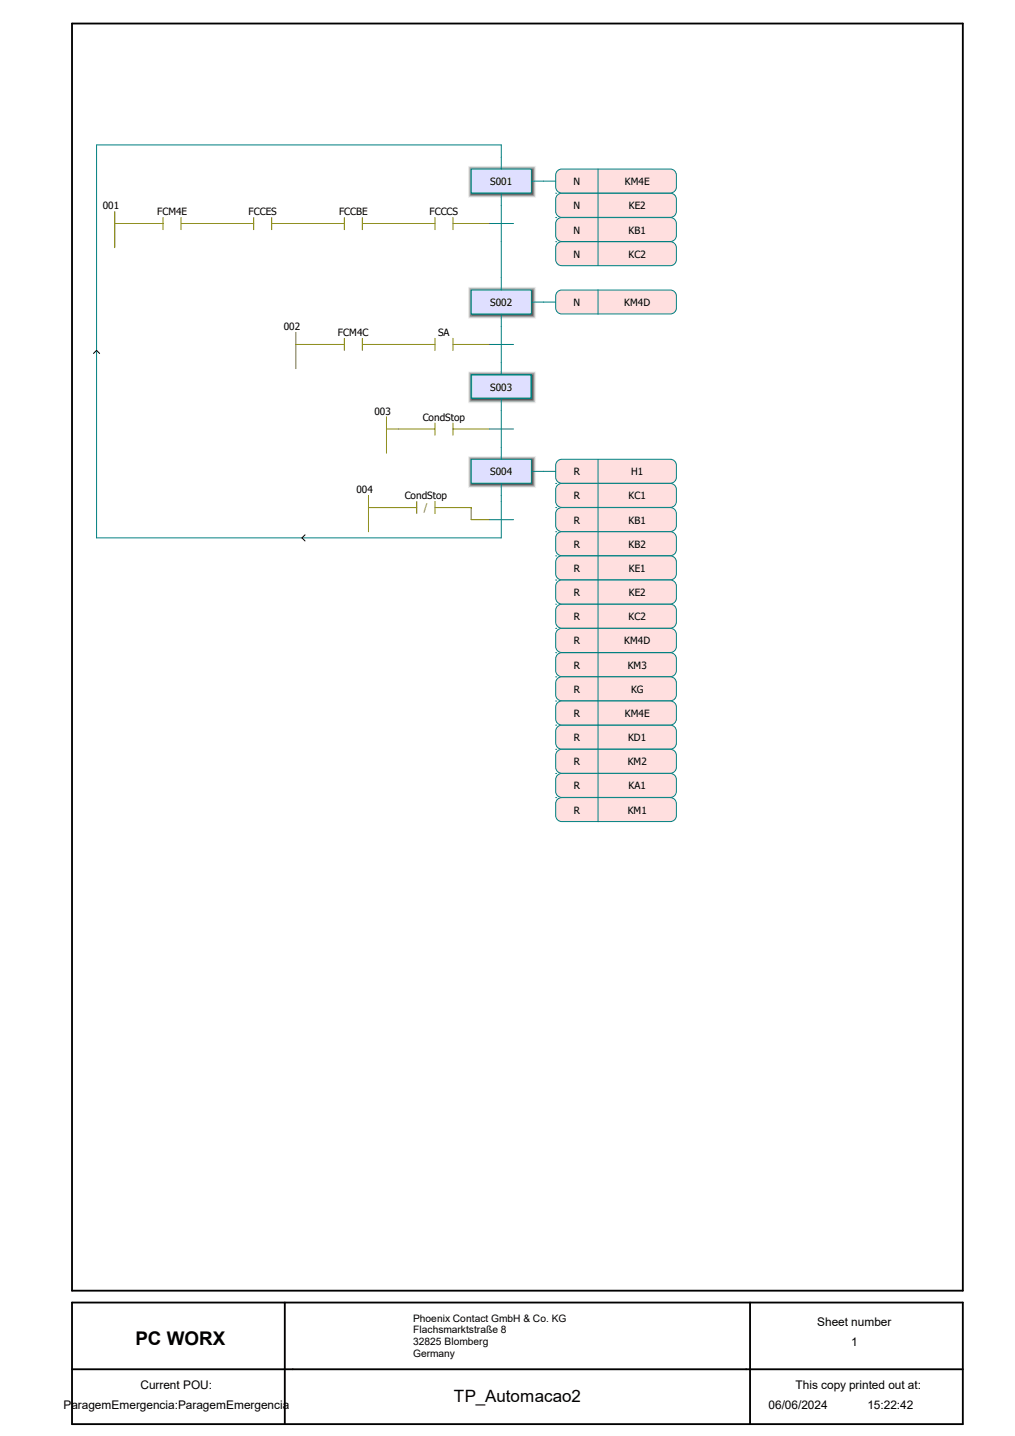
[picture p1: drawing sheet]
<svg xmlns="http://www.w3.org/2000/svg" width="210mm" height="297mm" viewBox="0 0 210 297" stroke-linecap="round" stroke-linejoin="round" font-family="sans-serif">
<path d="M14.9 4.9h184.3v262.1h-184.3zM14.9 269.4h184.3v25.2h-184.3zM58.9 269.4v25.2M155.2 269.4v25.2M14.9 283.2h184.3" fill="none" stroke="#000" stroke-width=".38"/>
<path d="M97 77h13.8v6.3h-13.8z" fill="#f0f0f0"/>
<path d="M96.9 76.9h13.9v6.4h-13.9z" fill="none" stroke="#f0f0f0" stroke-width=".21"/>
<path d="M97.2 77.1h13.4v6h-13.4z" fill="#c8c8c8"/>
<path d="M97.1 77.1h13.5v6h-13.5z" fill="none" stroke="#c8c8c8" stroke-width=".21"/>
<path d="M97.3 77.3h13.1v5.6h-13.1z" fill="#a0a0a0"/>
<path d="M97.3 77.3h13.1v5.6h-13.1z" fill="none" stroke="#a0a0a0" stroke-width=".21"/>
<path d="M97.5 77.5h12.8v5.3h-12.8z" fill="#787878"/>
<path d="M97.5 77.5h12.8v5.3h-12.8z" fill="none" stroke="#787878" stroke-width=".21"/>
<path d="M97.7 77.7h12.4v4.9h-12.4z" fill="#505050"/>
<path d="M97.7 77.6h12.4v5h-12.4z" fill="none" stroke="#505050" stroke-width=".21"/>
<path d="M97.5 77.5h12.4v4.9h-12.4z" fill="#dfdfff"/>
<path d="M97.5 77.5h12.4v4.9h-12.4z" fill="none" stroke="#008080" stroke-width=".21"/>
<path d="M97.6 77.6h12.3v4.7h-12.3z" fill="#dfdfff"/>
<path d="M20 32.5v-2.5h83.7v2.5M97.6 77.6h12.3v4.7h-12.3zM103.7 75v2.5M103.7 82.5v2.5M101.2 107.5h5.1M103.7 103.7v7.6" fill="none" stroke="#008080" stroke-width=".21"/>
<path d="M97 94.5h13.8v6.3h-13.8z" fill="#f0f0f0"/>
<path d="M96.9 94.4h13.9v6.4h-13.9z" fill="none" stroke="#f0f0f0" stroke-width=".21"/>
<path d="M97.2 94.7h13.4v5.9h-13.4z" fill="#c8c8c8"/>
<path d="M97.1 94.6h13.5v6h-13.5z" fill="none" stroke="#c8c8c8" stroke-width=".21"/>
<path d="M97.3 94.8h13.1v5.7h-13.1z" fill="#a0a0a0"/>
<path d="M97.3 94.8h13.1v5.7h-13.1z" fill="none" stroke="#a0a0a0" stroke-width=".21"/>
<path d="M97.5 95h12.8v5.3h-12.8z" fill="#787878"/>
<path d="M97.5 95h12.8v5.3h-12.8z" fill="none" stroke="#787878" stroke-width=".21"/>
<path d="M97.7 95.2h12.4v4.9h-12.4z" fill="#505050"/>
<path d="M97.7 95.2h12.4v4.9h-12.4z" fill="none" stroke="#505050" stroke-width=".21"/>
<path d="M97.5 95h12.4v4.9h-12.4z" fill="#dfdfff"/>
<path d="M97.5 95h12.4v4.9h-12.4zM101.2 88.7h5.1M103.7 85v10M103.7 100v2.5M110 97.5h2.5" fill="none" stroke="#008080" stroke-width=".21"/>
<path d="M80 88.7h10M80 86.2v7.5M90 87.5v2.5M93.7 88.7h7.5M93.7 87.5v2.5M76.2 105h10M76.2 102.5v7.5M86.2 103.7v2.5M90 103.7v2.5M90 105h7.5" fill="none" stroke="#808000" stroke-width=".21"/>
<path d="M115.5 165.2l.7-.2h22.5a1.25 1.25 0 0 1 1.3 1.2v2.5a1.25 1.25 0 0 1-1.3 1.2h-22.5a1.25 1.25 0 0 1-1.2-1.2v-2.5v-.4z" fill-rule="evenodd" fill="#ffdfdf" stroke="#008080" stroke-width=".21"/>
<path d="M115 165h.1M123.7 165v5" fill="none" stroke="#008080" stroke-width=".21"/>
<path d="M115.5 160.2l.7-.2h22.5a1.25 1.25 0 0 1 1.3 1.2v2.5a1.25 1.25 0 0 1-1.3 1.2h-22.5a1.25 1.25 0 0 1-1.2-1.2v-2.5v-.4z" fill-rule="evenodd" fill="#ffdfdf" stroke="#008080" stroke-width=".21"/>
<path d="M115 160h.1M123.7 160v5" fill="none" stroke="#008080" stroke-width=".21"/>
<path d="M115.5 150.2l.7-.2h22.5a1.25 1.25 0 0 1 1.3 1.2v2.5a1.25 1.25 0 0 1-1.3 1.2h-22.5a1.25 1.25 0 0 1-1.2-1.2v-2.5v-.4z" fill-rule="evenodd" fill="#ffdfdf" stroke="#008080" stroke-width=".21"/>
<path d="M115 150h.1M123.7 150v5" fill="none" stroke="#008080" stroke-width=".21"/>
<path d="M115.5 155.2l.7-.2h22.5a1.25 1.25 0 0 1 1.3 1.2v2.5a1.25 1.25 0 0 1-1.3 1.2h-22.5a1.25 1.25 0 0 1-1.2-1.2v-2.5v-.4z" fill-rule="evenodd" fill="#ffdfdf" stroke="#008080" stroke-width=".21"/>
<path d="M115 155h.1M123.7 155v5" fill="none" stroke="#008080" stroke-width=".21"/>
<path d="M115.5 135.2l.7-.2h22.5a1.25 1.25 0 0 1 1.3 1.2v2.5a1.25 1.25 0 0 1-1.3 1.3h-22.5a1.25 1.25 0 0 1-1.2-1.3v-2.5v-.3z" fill-rule="evenodd" fill="#ffdfdf" stroke="#008080" stroke-width=".21"/>
<path d="M115 135h.1M123.7 135v5" fill="none" stroke="#008080" stroke-width=".21"/>
<path d="M115.5 140.2l.7-.2h22.5a1.25 1.25 0 0 1 1.3 1.2v2.5a1.25 1.25 0 0 1-1.3 1.2h-22.5a1.25 1.25 0 0 1-1.2-1.2v-2.5v-.3z" fill-rule="evenodd" fill="#ffdfdf" stroke="#008080" stroke-width=".21"/>
<path d="M115 140h.1M123.7 140v5" fill="none" stroke="#008080" stroke-width=".21"/>
<path d="M115.5 145.2l.7-.2h22.5a1.25 1.25 0 0 1 1.3 1.2v2.5a1.25 1.25 0 0 1-1.3 1.2h-22.5a1.25 1.25 0 0 1-1.2-1.2v-2.5v-.4z" fill-rule="evenodd" fill="#ffdfdf" stroke="#008080" stroke-width=".21"/>
<path d="M115 145h.1M123.7 145v5" fill="none" stroke="#008080" stroke-width=".21"/>
<path d="M115.5 130.2l.7-.2h22.5a1.25 1.25 0 0 1 1.3 1.2v2.5a1.25 1.25 0 0 1-1.3 1.3h-22.5a1.25 1.25 0 0 1-1.2-1.3v-2.5v-.4z" fill-rule="evenodd" fill="#ffdfdf" stroke="#008080" stroke-width=".21"/>
<path d="M115 130h.1M123.7 130v5" fill="none" stroke="#008080" stroke-width=".21"/>
<path d="M97 34.5h13.8v6.3h-13.8z" fill="#f0f0f0"/>
<path d="M96.9 34.4h13.9v6.4h-13.9z" fill="none" stroke="#f0f0f0" stroke-width=".21"/>
<path d="M97.2 34.6h13.4v6h-13.4z" fill="#c8c8c8"/>
<path d="M97.1 34.6h13.5v6h-13.5z" fill="none" stroke="#c8c8c8" stroke-width=".21"/>
<path d="M97.3 34.8h13.1v5.6h-13.1z" fill="#a0a0a0"/>
<path d="M97.3 34.8h13.1v5.6h-13.1z" fill="none" stroke="#a0a0a0" stroke-width=".21"/>
<path d="M97.5 35h12.8v5.3h-12.8z" fill="#787878"/>
<path d="M97.5 35h12.8v5.3h-12.8z" fill="none" stroke="#787878" stroke-width=".21"/>
<path d="M97.7 35.2h12.4v4.9h-12.4z" fill="#505050"/>
<path d="M97.7 35.1h12.4v5h-12.4z" fill="none" stroke="#505050" stroke-width=".21"/>
<path d="M97.5 35h12.4v4.9h-12.4z" fill="#dfdfff"/>
<path d="M97.5 35h12.4v4.9h-12.4zM103.7 32.5v2.5M103.7 40v2.5M110 37.5h2.5" fill="none" stroke="#008080" stroke-width=".21"/>
<path d="M115.5 50.2l.7-.2h22.5a1.25 1.25 0 0 1 1.3 1.2v2.5a1.25 1.25 0 0 1-1.3 1.2h-22.5a1.25 1.25 0 0 1-1.2-1.2v-2.5v-.3z" fill-rule="evenodd" fill="#ffdfdf" stroke="#008080" stroke-width=".21"/>
<path d="M115 50h.1M123.7 50v5" fill="none" stroke="#008080" stroke-width=".21"/>
<path d="M115.5 45.2l.7-.2h22.5a1.25 1.25 0 0 1 1.3 1.2v2.5a1.25 1.25 0 0 1-1.3 1.3h-22.5a1.25 1.25 0 0 1-1.2-1.3v-2.5v-.3z" fill-rule="evenodd" fill="#ffdfdf" stroke="#008080" stroke-width=".21"/>
<path d="M115 45h.1M123.7 45v5" fill="none" stroke="#008080" stroke-width=".21"/>
<path d="M115.5 125.2l.7-.2h22.5a1.25 1.25 0 0 1 1.3 1.2v2.5a1.25 1.25 0 0 1-1.3 1.2h-22.5a1.25 1.25 0 0 1-1.2-1.2v-2.5v-.4z" fill-rule="evenodd" fill="#ffdfdf" stroke="#008080" stroke-width=".21"/>
<path d="M115 125h.1M123.7 125v5" fill="none" stroke="#008080" stroke-width=".21"/>
<path d="M115.5 100.2l.7-.2h22.5a1.25 1.25 0 0 1 1.3 1.2v2.5a1.25 1.25 0 0 1-1.3 1.2h-22.5a1.25 1.25 0 0 1-1.2-1.2v-2.5v-.4z" fill-rule="evenodd" fill="#ffdfdf" stroke="#008080" stroke-width=".21"/>
<path d="M115 100h.1M123.7 100v5" fill="none" stroke="#008080" stroke-width=".21"/>
<path d="M115.5 105.2l.7-.2h22.5a1.25 1.25 0 0 1 1.3 1.2v2.5a1.25 1.25 0 0 1-1.3 1.2h-22.5a1.25 1.25 0 0 1-1.2-1.2v-2.5v-.4z" fill-rule="evenodd" fill="#ffdfdf" stroke="#008080" stroke-width=".21"/>
<path d="M115 105h.1M123.7 105v5" fill="none" stroke="#008080" stroke-width=".21"/>
<path d="M115.5 110.2l.7-.2h22.5a1.25 1.25 0 0 1 1.3 1.2v2.5a1.25 1.25 0 0 1-1.3 1.2h-22.5a1.25 1.25 0 0 1-1.2-1.2v-2.5v-.4z" fill-rule="evenodd" fill="#ffdfdf" stroke="#008080" stroke-width=".21"/>
<path d="M115 110h.1M123.7 110v5" fill="none" stroke="#008080" stroke-width=".21"/>
<path d="M115.5 115.2l.7-.2h22.5a1.25 1.25 0 0 1 1.3 1.2v2.5a1.25 1.25 0 0 1-1.3 1.2h-22.5a1.25 1.25 0 0 1-1.2-1.2v-2.5v-.4z" fill-rule="evenodd" fill="#ffdfdf" stroke="#008080" stroke-width=".21"/>
<path d="M115 115h.1M123.7 115v5" fill="none" stroke="#008080" stroke-width=".21"/>
<path d="M115.5 120.2l.7-.2h22.5a1.25 1.25 0 0 1 1.3 1.2v2.5a1.25 1.25 0 0 1-1.3 1.2h-22.5a1.25 1.25 0 0 1-1.2-1.2v-2.5v-.4z" fill-rule="evenodd" fill="#ffdfdf" stroke="#008080" stroke-width=".21"/>
<path d="M115 120h.1M123.7 120v5" fill="none" stroke="#008080" stroke-width=".21"/>
<path d="M115.5 40.2l.7-.2h22.5a1.25 1.25 0 0 1 1.3 1.2v2.5a1.25 1.25 0 0 1-1.3 1.3h-22.5a1.25 1.25 0 0 1-1.2-1.3v-2.5v-.4z" fill-rule="evenodd" fill="#ffdfdf" stroke="#008080" stroke-width=".21"/>
<path d="M115 40h.1M123.7 40v5M101.2 46.2h5.1M103.7 42.5v7.5" fill="none" stroke="#008080" stroke-width=".21"/>
<path d="M115.5 35.2l.7-.2h22.5a1.25 1.25 0 0 1 1.3 1.2v2.5a1.25 1.25 0 0 1-1.3 1.2h-22.5a1.25 1.25 0 0 1-1.2-1.2v-2.5v-.4z" fill-rule="evenodd" fill="#ffdfdf" stroke="#008080" stroke-width=".21"/>
<path d="M112.5 37.5h2.5M123.7 35v5" fill="none" stroke="#008080" stroke-width=".21"/>
<g fill="none" stroke="#808000" stroke-width=".21">
<path d="M23.7 46.2h10M23.7 43.7v7.5M33.7 45v2.5M37.5 46.2h15M37.5 45v2.5M52.5 45v2.5M56.2 46.2h15M56.2 45v2.5M71.2 45v2.5M75 46.2h15M75 45v2.5M90 45v2.5"/>
<path d="M93.7 46.2h7.5M93.7 45v2.5"/>
</g>
<path d="M97 59.5h13.8v6.3h-13.8z" fill="#f0f0f0"/>
<path d="M96.9 59.4h13.9v6.4h-13.9z" fill="none" stroke="#f0f0f0" stroke-width=".21"/>
<path d="M97.2 59.6h13.4v6h-13.4z" fill="#c8c8c8"/>
<path d="M97.1 59.6h13.5v6h-13.5z" fill="none" stroke="#c8c8c8" stroke-width=".21"/>
<path d="M97.3 59.8h13.1v5.6h-13.1z" fill="#a0a0a0"/>
<path d="M97.3 59.8h13.1v5.6h-13.1z" fill="none" stroke="#a0a0a0" stroke-width=".21"/>
<path d="M97.5 60h12.8v5.3h-12.8z" fill="#787878"/>
<path d="M97.5 60h12.8v5.3h-12.8z" fill="none" stroke="#787878" stroke-width=".21"/>
<path d="M97.7 60.2h12.4v4.9h-12.4z" fill="#505050"/>
<path d="M97.7 60.2h12.4v4.9h-12.4z" fill="none" stroke="#505050" stroke-width=".21"/>
<path d="M97.5 60h12.4v4.9h-12.4z" fill="#dfdfff"/>
<path d="M97.5 60h12.4v4.9h-12.4zM103.7 57.5v2.5M101.2 71.2h5.1M103.7 65v10M110 62.5h2.5" fill="none" stroke="#008080" stroke-width=".21"/>
<path d="M115.5 60.2l.7-.2h22.5a1.25 1.25 0 0 1 1.3 1.2v2.5a1.25 1.25 0 0 1-1.3 1.2h-22.5a1.25 1.25 0 0 1-1.2-1.2v-2.5v-.4z" fill-rule="evenodd" fill="#ffdfdf" stroke="#008080" stroke-width=".21"/>
<path d="M103.7 50v7.5M123.7 60v5M112.5 62.5h2.5" fill="none" stroke="#008080" stroke-width=".21"/>
<path d="M61.2 71.2h10M61.2 68.7v7.5M71.2 70v2.5M75 71.2h15M75 70v2.5M90 70v2.5M93.7 71.2h7.5M93.7 70v2.5" fill="none" stroke="#808000" stroke-width=".21"/>
<path d="M115.5 95.2l.7-.2h22.5a1.25 1.25 0 0 1 1.3 1.2v2.5a1.25 1.25 0 0 1-1.3 1.2h-22.5a1.25 1.25 0 0 1-1.2-1.2v-2.5v-.3z" fill-rule="evenodd" fill="#ffdfdf" stroke="#008080" stroke-width=".21"/>
<path d="M20 32.5v78.8h83.7M112.5 97.5h2.5M123.7 95v5M103.7 102.5v1.2" fill="none" stroke="#008080" stroke-width=".21"/>
<path d="M19.3 73.1l.7-.6 .6 .6M63.1 110.6l-.6 .7 .6 .6" fill="none" stroke="#000" stroke-width=".21"/>
<path d="M97.5 105v2.5h3.7" fill="none" stroke="#808000" stroke-width=".21"/>
<text font-size="3.9" x="28" y="278.1">PC WORX</text>
<text font-size="3.5" x="93.9" y="290">TP_Automacao2</text>
<g font-size="2.5">
<text x="169.1" y="274.3">Sheet number</text>
<text x="176.1" y="278.3">1</text>
<text x="29.1" y="287.3">Current POU:</text>
<text x="164.6" y="287.3">This copy printed out at:</text>
<text x="13.1" y="291.3">ParagemEmergencia:ParagemEmergencia</text>
<text x="159" y="291.3">06/06/2024</text>
<text x="179.5" y="291.3">15:22:42</text>
</g>
<g font-size="2.1">
<text x="101.4" y="38.3">S001</text>
<text x="118.7" y="38.3">N</text>
<text x="129.3" y="38.3">KM4E</text>
<text x="21.3" y="43.3">001</text>
<text x="32.5" y="44.5">FCM4E</text>
<text x="51.4" y="44.5">FCCES</text>
<text x="70.1" y="44.5">FCCBE</text>
<text x="88.9" y="44.5">FCCCS</text>
<text x="118.7" y="43.3">N</text>
<text x="130.1" y="43.3">KE2</text>
<text x="118.7" y="53.3">N</text>
<text x="118.7" y="48.3">N</text>
<text x="130" y="53.3">KC2</text>
<text x="130" y="48.3">KB1</text>
<text x="101.4" y="63.3">S002</text>
<text x="118.7" y="63.3">N</text>
<text x="129.2" y="63.3">KM4D</text>
<text x="58.7" y="68.3">002</text>
<text x="69.9" y="69.5">FCM4C</text>
<text x="90.6" y="69.5">SA</text>
<text x="101.4" y="80.8">S003</text>
<text x="77.5" y="85.8">003</text>
<text x="87.5" y="87">CondStop</text>
<text x="101.4" y="98.3">S004</text>
<text x="118.7" y="98.3">R</text>
<text x="130.6" y="98.3">H1</text>
<text x="73.7" y="102.1">004</text>
<text x="83.7" y="103.3">CondStop</text>
<text x="118.7" y="103.3">R</text>
<text x="130" y="103.3">KC1</text>
<text x="118.7" y="108.3">R</text>
<text x="118.7" y="113.3">R</text>
<text x="130" y="108.3">KB1</text>
<text x="130" y="113.3">KB2</text>
<text x="118.7" y="118.3">R</text>
<text x="130.1" y="118.3">KE1</text>
<text x="118.7" y="123.3">R</text>
<text x="130.1" y="123.3">KE2</text>
<text x="118.7" y="128.3">R</text>
<text x="130" y="128.3">KC2</text>
<text x="118.7" y="133.3">R</text>
<text x="129.2" y="133.3">KM4D</text>
<text x="118.7" y="138.3">R</text>
<text x="118.7" y="143.3">R</text>
<text x="129.9" y="138.3">KM3</text>
<text x="130.6" y="143.3">KG</text>
<text x="118.7" y="148.3">R</text>
<text x="129.3" y="148.3">KM4E</text>
<text x="118.7" y="153.3">R</text>
<text x="130" y="153.3">KD1</text>
<text x="118.7" y="158.3">R</text>
<text x="129.9" y="158.3">KM2</text>
<text x="118.7" y="163.3">R</text>
<text x="130" y="163.3">KA1</text>
<text x="118.7" y="168.3">R</text>
<text x="129.9" y="168.3">KM1</text>
<text x="85.5" y="273.4">Phoenix Contact GmbH &amp; Co. KG</text>
<text x="85.5" y="275.8">Flachsmarktstraße 8</text>
<text x="85.5" y="278.3">32825 Blomberg</text>
<text x="85.5" y="280.7">Germany</text>
</g>
<text font-size="2.1" fill="#808000" x="87.7" y="105.7">/</text>
</svg>
